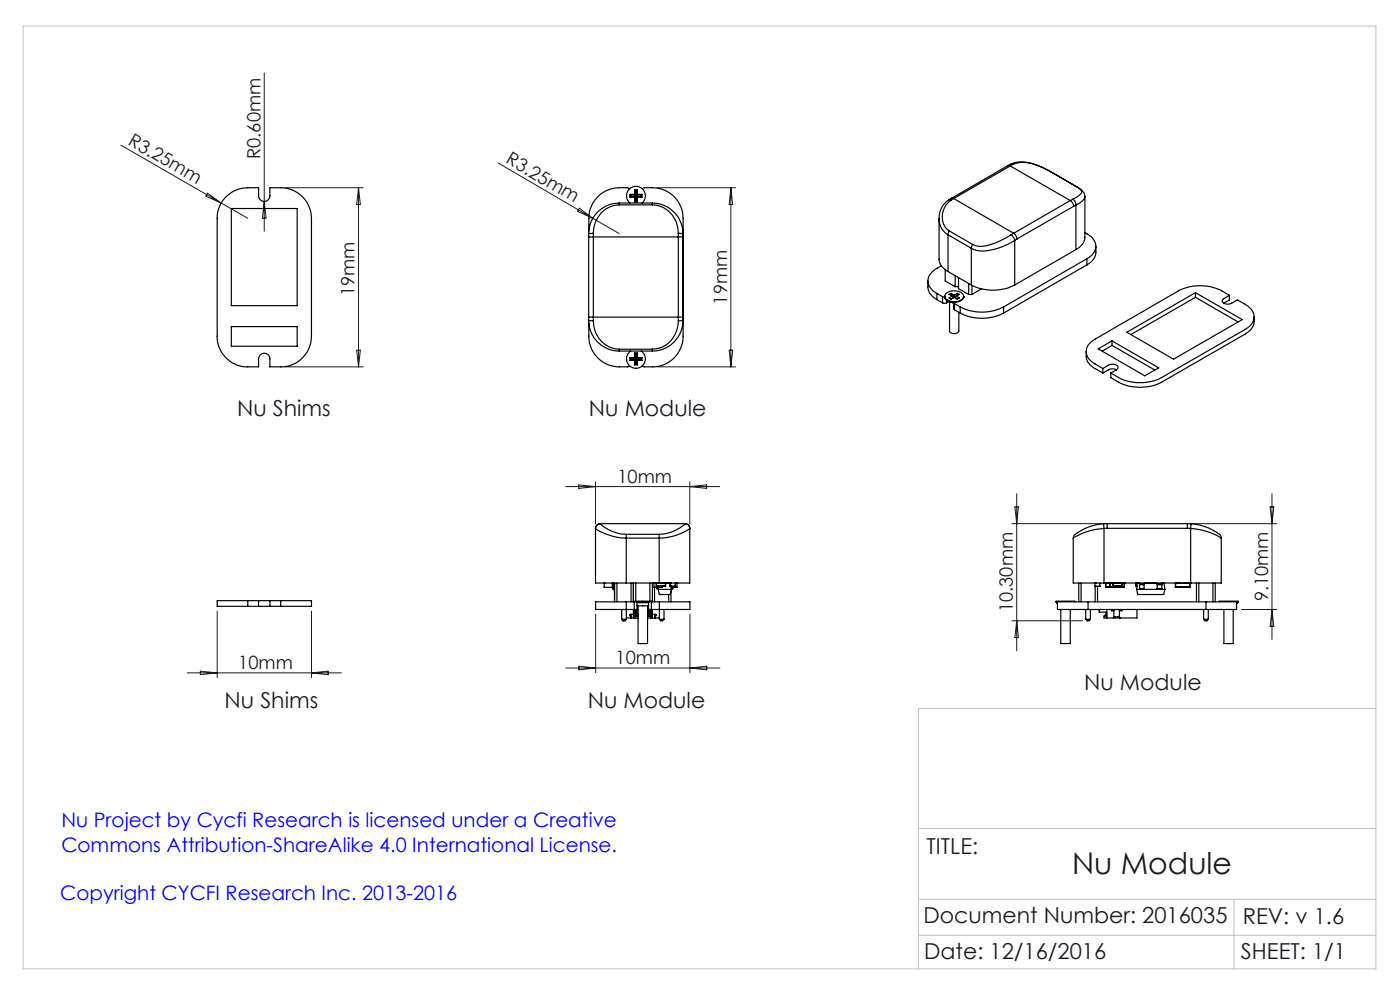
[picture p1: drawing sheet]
<svg xmlns="http://www.w3.org/2000/svg" width="297mm" height="210mm" viewBox="0 0 297 210" stroke-linecap="round" stroke-linejoin="round" font-family="sans-serif">
<path d="M4.9 5.5h287v200h-287zM291.9 150.3h-97.1v55.2M194.8 175.7h97.1M194.8 198.4h97.1M194.8 190.8h97.1M261.8 190.8v14.7" fill="none" stroke="#c0c0c0" stroke-width=".21"/>
<g fill="none" stroke="#191924" stroke-width=".21">
<path d="M56.1 15.5v33.6M25.6 30.8l21.3 12.3M60.6 39.8h16.4M76.1 39.8l.3 3.6h-.7zM76.1 39.8v38M105.7 34.6l20.1 11.7M139.4 39.8h16.7M155 39.8v38M155 39.8l.4 3.6h-.7zM44 41l2.9 2.1-3.2-1.5zM46.9 43.1l5.7 3.2M56.1 42.7l.3 3.6h-.7z"/>
<path d="M122.9 44.2l2.9 2.1-3.3-1.5zM125.8 46.3l5.6 3.3M60.6 77.8h16.4M75.7 74.3h.7l-.3 3.5zM139.4 77.8h16.7M154.7 74.3h.7l-.4 3.5zM120 103.2h32.7M122.8 102.9l3.5 .3-3.5 .4zM126.3 102.2v8.9M146.3 102.2v8.9M146.3 103.2l3.6-.3v.7zM214.7 111.1h19.2"/>
<path d="M215.3 107.5h.7l-.3 3.6zM215.7 104.7v33.3M252.9 111.1h18M269.5 107.5h.7l-.4 3.6zM269.8 104.7v30.9M46.1 129.6v14.1M66.1 129.6v14.1M126.4 130.3v12.4M146.4 130.3v12.4M214.7 131.7h14.9M215.7 131.7l.3 3.5h-.7zM263.3 129.3h7.6"/>
<path d="M269.8 129.3l.4 3.5h-.7zM39.7 142.7h32.7M42.5 142.4l3.6 .3-3.6 .4zM66.1 142.7l3.5-.3v.7zM120 141.7h32.7M122.8 141.3l3.6 .4-3.6 .4zM146.4 141.7l3.5-.4v.8z"/>
</g>
<g fill="none" stroke="#000" stroke-width=".25">
<path d="M213.8 35.1l.5 .1M213.8 35.1l-12 7M214.3 35.2l-12 6.9M214.3 35.2l12.7 7.3M214.4 34.8a8.2 8.2 0 0 1 7 .9l1.6 .8M214.4 34.8l-.6 .3M214.4 34.8l.5 .1M214.9 34.9l-.6 .3M214.9 34.9a7.7 7.7 0 0 1 6.4 .7l1.7 .9M223 36.5l5 2.9M228 39.4a3.1 3.1 0 0 1 2.2 2.3M228 39.4l.9 .6a.8 .8 0 0 1 .5 1l-.7 .6-1.1 .7"/>
<path d="M47.8 41.9a6.3 6.3 0 0 1 4.8-2.1h2.3v1.7a1.2 1.2 0 0 0 1.2 1.2 1.2 1.2 0 0 0 1.2-1.2v-1.7h2.2a6.6 6.6 0 0 1 6.6 6.5v25a6.5 6.5 0 0 1-6.6 6.5h-2.2v-1.7a1.2 1.2 0 0 0-1.2-1.2 1.2 1.2 0 0 0-1.2 1.2v1.7h-2.3a6.4 6.4 0 0 1-6.5-6.5v-25a6.3 6.3 0 0 1 1.7-4.4zM49.1 44.2h13.9v20.6h-13.9zM124.9 50.3h1M124.9 49.6v.7M124.9 50.3v17M125.9 49.5v.8M125.9 49.5l-1 .1M125.9 50.3v17M125.9 50.3h18M131.4 43.5a5.8 5.8 0 0 0-5.5 6M131.4 43.1a6.5 6.5 0 0 0-6.5 6.5M131.4 43.1v.4"/>
<path d="M131.4 43.5h7M131.4 43.1h7M133.6 40l-.5-.2h-1.7a6.5 6.5 0 0 0-6.5 6.5v2.7M133.6 43.1a1.99 1.99 0 0 1-.2-2.9 1.99 1.99 0 0 1 3 0 1.99 1.99 0 0 1-.2 2.9M133.7 41.2v.6M133.7 41.2h.9M133.7 41.8h.9M133.7 41.2l.1 .2M133.7 41.5v.3M133.8 41.7l-.1 .1M133.8 41.7h1M133.8 41.4h1"/>
<path d="M133.8 41.4v.3M134.6 40.3v.9M134.6 41.8v1M134.6 42.8h.6M134.6 40.3h.6M134.6 41.2l.2 .2M134.6 40.3l.2 .1M134.7 42.7h.1M134.8 41.7l-.2 .1M134.8 40.4v1M134.8 41.7v.9M134.8 42.6l-.2 .2"/>
<path d="M134.8 42.6h.3M134.8 40.4h.3M135.1 42.7h.1M135.1 40.4v1M135.1 41.7v.9M135.1 41.7h.9M135.1 41.4h.9M135.1 42.6l.1 .2M135.1 41.7l.1 .1M135.2 41.2h1M135.2 41.8h1M135.2 40.3v.9"/>
<path d="M135.2 41.8v1M135.2 40.3l-.1 .1M135.2 41.2l-.1 .2M136 41.7l.2 .1M136 41.4v.3M136.1 41.5v.3M136.2 41.2v.6M136.2 41.2l-.2 .2M136.2 40l.5-.2h1.7a6.5 6.5 0 0 1 6.5 6.5v25a6.5 6.5 0 0 1-6.5 6.5h-1.8l-.4-.2M138.4 43.5a5.8 5.8 0 0 1 5.5 6M138.4 43.1a6.6 6.6 0 0 1 6.5 6.5M138.4 43.1v.4"/>
<path d="M143.9 50.3h1M143.9 49.5v.8M143.9 49.5l1 .1M143.9 50.3v17M144.9 49.6v.7M144.9 50.3v17M196.8 59.6v1.3a3.1 3.1 0 0 0 2 2.7M199.2 46.3v8.7a3.1 3.1 0 0 0 1.9 2.6M199.2 46.3a3.8 3.8 0 0 0 1.9 3.5M199.7 56.4a4.2 4.2 0 0 0-2.9 3 3.1 3.1 0 0 0 2 2.9M200.5 57.2v2.4l2.1 1.2M201.1 49.8l5 2.9"/>
<path d="M201.1 57.6l5 2.9M201.1 49.8v7.8M201.3 42.4a4.6 4.6 0 0 0-2.1 3.9M201.4 49l-.3 .8M201.4 49l4.9 2.8M201.8 42.5a4 4 0 0 0-.4 6.5M201.8 42.1l-.5 .3 .5 .1M201.8 42.1h.5M202.3 42.1l-.5 .4M202.3 42.1l12.8 7.4M202.6 58.5v2.3M203.3 58.9v2.3l2.2 1.3"/>
<path d="M206.1 52.7v7.8M206.3 51.8l-.2 .9M214.5 49.8a12.8 12.8 0 0 1-7 2.4l-1.2-.4M214.5 49.8l.5 .5 .3 .7M215.1 49.5l-.6 .3M215.1 49.5l.4 .5 .3 .7M215.3 51a12.4 12.4 0 0 1-7.9 2.2l-1.3-.5M215.3 51v9.5M215.8 50.7l-.5 .3M227 42.5a1.6 1.6 0 0 1 .8 1.3M227 42.5l-11.9 7M227.6 42.3l-.6 .2"/>
<path d="M227.6 42.3a1.54 1.54 0 0 1 .6 1.2M227.8 43.8l-12 6.9M228.2 43.5l-.4 .3M228.2 52.9l-12.9 7.6M228.2 43.5v9.4M230.2 41.7v8.6a3 3 0 0 1-2 2.6M230.2 49.3a3.3 3.3 0 0 1 2.2 3.5l-.7 1.3-1.1 .8M230.2 41.7l-.2 .4-.6 .7-1.2 .7M230.6 54.9l-17.7 10.2M230.6 54.9v1.3M230.6 56.2l-17.7 10.2M232.5 52.2v1.3a3.2 3.2 0 0 1-1.9 2.7"/>
<path d="M49.1 69.3h13.9v4.1h-13.9zM124.9 67.3h1M124.9 68h1M124.9 67.3v.7M124.9 68a6.5 6.5 0 0 0 6.5 6.5M124.9 68.5v2.8a6.5 6.5 0 0 0 6.5 6.5h1.8l.4-.2M125.9 67.3v.7M125.9 68a5.8 5.8 0 0 0 5.5 6.1M125.9 67.3h18M131.4 74.1v.4M131.4 74.1h7M131.4 74.5h7"/>
<path d="M133.7 75.8v.6M133.7 75.8h.9M133.7 76.4h.9M133.7 75.8v.1M133.7 75.9v.2M133.7 75.9l.1 .1M133.8 74.5a1.99 1.99 0 0 0-.4 2.9 1.99 1.99 0 0 0 3 0 1.99 1.99 0 0 0-.4-2.9M133.8 76v.3M133.8 76.3l-.1 .1M133.8 76.3h1M133.8 76h1M134.6 74.9v.9"/>
<path d="M134.6 76.4v1M134.6 74.9l.1 .1M134.6 75.8l.2 .2M134.6 77.4h.6M134.6 74.9h.6M134.7 75h.1M134.8 75v1M134.8 76.3v.9M134.8 76.3l-.2 .1M134.8 75h.3M134.8 77.2l-.2 .2M134.8 77.2h.3"/>
<path d="M135.1 75h.1M135.1 75v1M135.1 76.3v.9M135.1 76.3l.1 .1M135.1 76.3h.9M135.1 77.2l.1 .2M135.1 76h.9M135.2 74.9v.9M135.2 76.4v1M135.2 75.8h1M135.2 76.4h1M135.2 74.9l-.1 .1"/>
<path d="M135.2 75.8l-.1 .2M136 76v.3M136 76.3l.2 .1M136.1 75.9l-.1 .1M136.1 75.9v.2M136.2 75.8v.6M136.2 75.8l-.1 .1M138.4 74.1v.4M143.9 67.3h1M143.9 67.3v.7M143.9 68a5.8 5.8 0 0 1-5.5 6.1M144.9 67.3v.7"/>
<path d="M144.9 68h-1M144.9 68a6.5 6.5 0 0 1-6.5 6.5M198.8 62.3l1.2 .6M198.8 62.3v1.3M198.8 63.6l1.2 .6M200 62.9l.4 .1M200 64.2h.8M200 62.9v1.3M200.4 63l.2 .5 .4 .3M200.4 63h.1M200.4 63a2.13 2.13 0 0 0 2.8 1.1 1.35 1.35 0 0 0 1.2-1.1M200.4 62.8v.2"/>
<path d="M200.7 62.3a2.72 2.72 0 0 1 3.6 .2 1.02 1.02 0 0 1-.9 1.3 2.43 2.43 0 0 1-3-.8zM200.8 63.7v.5M201.1 63.9l1.2 .3h-.3M201.3 64l-.5 .2M201.4 64.1v6.1a1.15 1.15 0 0 0 2 0v-4M201.8 62.2l.6 .4M201.8 62.2l-.5 .2 .7 .4M201.8 62.6l-.1 .1M201.8 62.6l.6 .4M201.8 62.2v.4M201.8 62.4l-.2 .1M202 62.8l-.7 .4 .5 .3 .6-.4 .7 .4 .4-.3-.7-.4"/>
<path d="M202 62.8l.2 .4-.5 .3M202.3 64.1l.2 .3M202.3 64.2v1.3l.2 .2M202.4 62.6v.4M202.5 64.4l1.2 .7M202.5 64.4v1.3M202.5 65.7l1.2 .7M202.6 60.8h.7M202.8 62.8l-.2 .4 .5 .3M203.1 62.4l.3 .1M203.1 62.2l-.7 .4M203.1 62.2l.4 .2-.7 .4"/>
<path d="M203.1 62.6l-.7 .4M203.1 62.6v.1M203.1 62.2v.4M203.7 66.4a10.2 10.2 0 0 0 9.2 0M203.7 65.1a10.2 10.2 0 0 0 9.2 0M203.7 65.1v1.3M204.4 63h.1M204.4 62.8v.2M205.5 60.1v2.4M205.5 62.5h.7M206.1 60.5a10.2 10.2 0 0 0 9.2 0M206.2 60.5v2"/>
<path d="M208.2 61.3l-2 1.2M212.9 65.1v1.3M230.4 74.6v1a3.1 3.1 0 0 0 1.9 2.6l1.7 .9M233 74l2.9-1.7 9.9 5.7-2.9 1.7zM234 78.2l1.2-.7a1.28 1.28 0 0 1 2 .6l-.3 .3M234 78.2v.9M235.9 72.3v1M235.9 73.3l9.1 5.2M235.9 73.3l-2.1 1.2M236.9 78.4l-.7-.2-.8 .1-1.4 .8M236.9 78.4l-1.2 .7M239 70.5l14.6-8.4 9.9 5.7-14.5 8.4z"/>
<path d="M253.6 62.1v1M253.6 63.1l-13.7 7.9M253.6 63.1l9 5.2M260.8 62.6l-1.2 .8a.58 .58 0 0 0-.3 .6 .58 .58 0 0 0 .6 .4h1.1l1.5-.8 1.7 .9a2.81 2.81 0 0 1 1.4 4.1l-1.4 1.3-17.7 10.2a10.1 10.1 0 0 1-9.2 0l-1.6-1M260.8 62.6l-1.6-.9a10.1 10.1 0 0 0-9.2 0l-17.7 10.2a2.77 2.77 0 0 0-1.4 4l1.1 1.1 2 1.2M260.8 62.6v1l-1.2 .7M266.1 67.2v1a3.3 3.3 0 0 1-1.9 2.7l-17.7 10.2a10.1 10.1 0 0 1-9.2 0l-1.6-1v-1M126.3 112.1a12.2 12.2 0 0 0 6.6 2.1M126.3 112.1v11.6h6.6M127.4 111.1l.2 .3a8.8 8.8 0 0 0 5.3 1.9M127.4 111.1h.1M127.4 111.1a1.02 1.02 0 0 0-1.1 1"/>
<path d="M127.4 111.1h17.9M132.9 113.3v.9M132.9 113.3h6.9M132.9 114.2v9.5M132.9 114.2h6.9M139.8 113.3v.9M139.8 114.2v9.5M145.3 111.1l-.4 .4a8.9 8.9 0 0 1-5.1 1.8M145.3 111.1a.96 .96 0 0 1 1 1M145.3 111.1a.97 .97 0 0 1 1 1M145.3 111.1h.1M146.3 112.1l-.3 .3a12.4 12.4 0 0 1-6.2 1.8"/>
<path d="M146.3 112.1v11.6h-6.5M227.7 114.2v9.5h6.5M234.1 111.1a9.9 9.9 0 0 0-6.3 2.6l-.1 .5M234.1 111.1l.1 1M234.2 112.1a13.1 13.1 0 0 0-6.5 2.1M234.2 112.1v11.6M234.9 111.1v1M234.9 112.1h-.7M234.9 111.1h-.8M234.9 111.1h17M234.9 112.1h17M251.9 111.1v1"/>
<path d="M251.9 112.1h.7M251.9 111.1h.8M252.6 112.1a13 13 0 0 1 6.5 2.1M252.6 112.1v11.6M252.7 111.1l-.1 1M252.7 111.1a9.6 9.6 0 0 1 6.3 2.6l.1 .5M259.1 114.2v9.5h-6.5M52.6 127.4h-6.5v1.2h6.5M52.6 128.6h2.3M52.6 127.4h2.3M52.6 127.4v1.2M54.9 128.6h2.4"/>
<path d="M54.9 127.4h2.4M54.9 127.4v1.2M57.3 127.4v1.2M57.3 128.6h2.2M57.3 127.4h2.2M59.5 127.4h6.6v1.2h-6.6M59.5 127.4v1.2M128.2 124.6h.1M128.2 123.7h.1M128.2 124.6h1.8M128.2 123.7v.9M129.9 123.7h.1"/>
<path d="M129.9 124.6h.1M129.9 123.9l.1 1 .4 .1M129.9 123.7l.2 .3v.9h.1M129.9 123.7v.9M130.1 124.6h.2M130.4 123.7v4M130.4 123.9l-.2 1.1 .2 .7M130.9 123.7v4M131.9 131.4h.1M131.9 131.4h1M131.9 131.4l.3 .3h.4l.3-.3M131.9 129.3v2.1"/>
<path d="M132.9 127.7h-6.5v1.6h6.5M132.9 127.7v1.6M132.9 123.7h6.9M132.9 129.3h1.6M132.9 127.7h1.6M132.9 129.3v2.1M132.9 131.1h1.5M133.7 130.6l.2 .1v.4M133.8 131h.1M133.9 123.7v4M133.9 130.3l-.2 .1M133.9 131l-.1 .1"/>
<path d="M134.4 127.5h4M134.4 131.1h.1M134.4 123.7v4M134.4 129.3v1.8M134.4 130.2h1M134.5 131.1h.9M134.5 130.3v.8M134.5 127.7h3.7M134.5 129.3h.6M134.5 127.7v1.6M134.6 129.5h.5M134.6 130.1h.1"/>
<path d="M134.6 129.5v.6M134.6 129.5l.1 .1M134.7 130.7h.7M134.7 130.6h.4M134.7 129.3v.5M134.7 129.8v.2M134.7 130v1.1M134.7 130.3h-1.1v.3l.3 .1M134.7 129.8h.3M134.7 130h.3M134.7 130l-.1 .1M134.9 123.7v3.8"/>
<path d="M135 129.3v.5M135 129.8v.2M135 130.3h.4M135 130v.7M135 130.1h.1M135 130l.1 .1M135.1 127.8h2.6M135.1 130.3v.4M135.1 129.3h.3M135.1 128.4l.3 .1M135.1 128v1.3M135.1 129.5v.6"/>
<path d="M135.1 129.5l-.1 .1M135.4 128.5h2M135.4 128.5v8h2v-8M137.4 129.3h.2M137.4 130.7h.7M137.4 131.1h.9M137.4 130.3h.3M137.4 130.2h1M137.6 129.3h.6M137.6 128.4l-.2 .1M137.6 128v1.3M137.6 129.5h.5"/>
<path d="M137.6 129.5v.6M137.6 130.1h.1M137.6 129.5l.1 .1M137.7 130.3v.4M137.7 130.6h.4M137.7 129.3v.5M137.7 129.8v.2M137.7 129.8h.3M137.7 130h.3M137.7 130l-.1 .1M137.7 130v.7M137.9 123.7v3.8"/>
<path d="M138 129.3v.5M138 129.8v.2M138 130l.1 1.1M138 130.3h1.1v.3l-.2 .1M138 130.1h.1M138 130l.1 .1M138.1 129.5v.6M138.1 129.5l-.1 .1M138.2 127.7v1.6M138.2 127.7h1.7M138.3 131.1h.1M138.3 130.3v.8"/>
<path d="M138.4 123.7v4M138.4 129.3v1.8M138.4 131.1h1.5M138.7 123.7h.1M138.7 124.6h.1M138.7 123.7v.9M138.9 124.6v3.1M138.9 130.3l.2 .1M138.9 131h.1M138.9 131l.1 .1M139.1 130.6l-.2 .1v.4M139.2 123.7v.7h2v-.7"/>
<path d="M139.3 123.7h1.8v.6h-1.8zM139.5 124.6v.2l.2 .1M139.5 124.3v.1M139.6 124.4h.1M139.6 124.3v.1M139.7 123.7h.1M139.8 123.7h.1M139.9 127.7h6.5v1.6h-8.2M139.9 127.7v3.7M139.9 131.4h1M139.9 131.4l.3 .3h.3l.4-.3M140.4 123.7h.1"/>
<path d="M140.5 124.4l-.1 .2h-1.7M140.6 123.7h.1M140.7 123.7h.1M140.7 123.7h.5M140.8 124.4h.1M140.8 124.3v.1M140.9 129.3v2.1M140.9 124.3v.1M141.2 123.7h.1M141.2 123.7h1M141.9 126.1v1.6M141.9 123.7h.1"/>
<path d="M142.2 123.7h.1M142.2 124.4h.1M142.2 124.3h.1M142.2 124.4h1M142.2 123.7v.7M142.3 125.3v2.4M142.3 124.4l.2 .6-.3 1.1h-2.3l-.3-1.1 .1-.4M142.4 124.6h.2M142.6 124.4v.4l-.2 .1M142.7 124.4l-.1 .6h-3.1l-.2-.4M142.7 124.6h.9M143.2 124.4h.1"/>
<path d="M143.2 123.7v.7M143.3 123.7l-.1 .1M143.6 123.7h.1M143.6 124.6h.1M143.6 123.7v.9M224 127.7l.1 .1M224 127.7v-.2h4v.2M224 127.7h.3M224.1 127.8h.2M224.1 127.8l.2 .2M224.3 127.7h6.5M224.3 127.7v1.6h6.5"/>
<path d="M225 129.3v7.2h2v-7.2M228.8 123.7v4M229.3 123.7v4M230.3 131.4h1M230.3 131.4l.3 .3h.4l.3-.3M230.3 129.3v2.1M230.8 129.3h25M230.8 127.7h25M230.8 127.7v1.6M231.3 129.3v2.1M232.3 123.7h.1M232.3 124.4h.1"/>
<path d="M232.3 124.4h1M232.3 123.7v.7M232.3 124.4v3.3M232.8 124.4v3.3M233.3 124.4h.1M233.3 123.7v.7M233.4 129.3l-.2 .1v.4h1.5l.1 .2M234.2 123.7h18.4M234.6 124.6h.1M234.6 123.7h.1M234.6 123.7v.9M234.6 123.7h.8"/>
<path d="M234.6 124.5h.8M234.7 130.3h-.2v.4M234.8 130.2v.4M234.8 129.3v1.8M235 124.5v.1M235 124.6h.1M235.2 123.7h.1M235.2 124.6h.1M235.2 124.5v.1M235.3 123.7h.1M235.4 123.7h.1M235.4 124.6h.1"/>
<path d="M235.4 123.7v.9M235.8 129.3v.3h.5M235.9 124.5v.1M236 124.6h.1M236 123.7l.1 .7M236 124.5v.1M236.1 123.7h.1M236.1 124.4h.1M236.1 123.7h-.6v.8h3v-.8h-.4M236.1 123.7h1.9v.6h-1.9zM236.3 131h1.2M236.4 124.3v.1"/>
<path d="M236.5 124.4h.1M236.5 124.3v.1M236.5 129.3l-.2 .1-.1 1.7M236.6 123.7h.1M236.6 130.9l-.2-.1-.1 .3M236.6 130.9v.1M236.6 130.9h.6M236.7 123.7h.1M236.9 123.7h.1M237.1 123.7h.1M237.1 124.6h.1M237.2 124.6h.1"/>
<path d="M237.2 130.9l.1-.1 .2 .3M237.2 130.9v.1M237.3 129.3l.2 .1 .1 1.7M237.5 123.7h.1M237.6 123.7h.1M237.7 124.6h.1M237.7 124.4h.1M237.7 124.3v.1M237.8 124.3h.1M237.8 124.4h.1M237.8 124.3v.1M237.9 124.6h.1"/>
<path d="M237.9 124.5v.1M238 129.3v.3h-.5M238.1 123.7v.7h-2M238.1 124.5v.1M238.5 124.6h.1M238.5 123.7h.1M238.5 124.6h-3.9M238.5 123.7v.9M240.9 123.7h.1M240.9 124.4h.1M240.9 124.3h.1M240.9 124.4h.3"/>
<path d="M240.9 123.7v.7M241.1 125l.3 1.1h5.5l.2-1.1M241.1 125h6M241.2 129.3v1.8h-7v-.4h.5l.1 .1M241.8 123.8v.2M241.8 124.8v.2M241.8 123.7h-.5l-.2 1.3M241.8 123.8h.9M241.8 123.7v.1M241.8 124v.8M241.8 124h.9M241.8 124.8h.9"/>
<path d="M242.7 123.8v.2M242.7 124.8v.2M242.7 123.7h2.8M242.7 123.7v.1M242.7 124v.8M243.6 123.7h.1M244.6 123.7h.1M245.5 123.8v.2M245.5 124.8v.2M245.5 123.8h1M245.5 123.7v.1M245.5 124v.8"/>
<path d="M245.5 124h1M245.5 124.8h1M246.5 123.8v.2M246.5 124.8v.2M246.5 123.7h.4l.2 1.3M246.5 123.7v.1M246.5 124v.8M249.3 124.6h.1M249.3 123.7h.1M249.3 124.6h3.1M249.3 123.7v.9M249.4 123.7h3v.8h-3z"/>
<path d="M249.8 124.5v.1M249.9 123.7h.1M249.9 124.6h.1M249.9 124.5v.1M250.1 123.7h.1M250.3 123.7h.1M250.4 123.7h.1M251.1 123.7h.1M251.2 123.7h.1M251.3 123.7h.1M251.7 123.7h.1M251.8 123.7h.1"/>
<path d="M251.8 124.6h.1M251.8 124.5v.1M252 124.5v.1M252.4 124.6h.1M252.4 123.7h.1M252.4 123.7v.9M253.8 123.7v4M254.3 123.7v4M255.3 131.4h1M255.3 131.4l.3 .3h.4l.3-.3M255.3 129.3v2.1M255.8 127.7h6.5"/>
<path d="M255.8 127.7v1.6M256.3 129.3v2.1M257.3 123.7v4M257.8 123.7v4M258.6 127.7v-.2h4v.2M259.6 129.3v7.2h2v-7.2M262.3 127.7v1.6h-6.5M262.3 127.7h.3M262.3 127.8h.2M262.5 127.8l-.2 .2M262.6 127.7l-.1 .1"/>
</g>
<text font-size="6.3" fill="#191924" x="227.5" y="185.4">Nu Module</text>
<g font-size="4.7" fill="#191924">
<text x="50.3" y="88.2">Nu Shims</text>
<text x="124.9" y="88.2">Nu Module</text>
<text x="230" y="146.3">Nu Module</text>
<text x="47.6" y="150.1">Nu Shims</text>
<text x="124.7" y="150.1">Nu Module</text>
<text x="196.6" y="181.1">TITLE:</text>
<text x="195.9" y="195.9">Document Number: 2016035</text>
<text x="263.6" y="195.9">REV: v 1.6</text>
<text x="196.1" y="203.4">Date: 12/16/2016</text>
<text x="263.3" y="203.5">SHEET: 1/1</text>
</g>
<g font-size="4.2" fill="#00f">
<text x="13" y="175.5">Nu Project by Cycfi Research is licensed under a Creative</text>
<text x="13" y="180.7">Commons Attribution-ShareAlike 4.0 International License.</text>
<text x="12.8" y="190.9">Copyright CYCFI Research Inc. 2013-2016</text>
</g>
<g font-size="3.9" fill="#191924">
<text x="27" y="30.6" transform="rotate(30 27 30.6)">R3.25mm</text>
<text x="55.3" y="33.7" transform="rotate(-90 55.3 33.7)">R0.60mm</text>
<text x="107.1" y="34.4" transform="rotate(30 107.1 34.4)">R3.25mm</text>
<text x="75.2" y="62.9" transform="rotate(-90 75.2 62.9)">19mm</text>
<text x="154.2" y="64.6" transform="rotate(-90 154.2 64.6)">19mm</text>
<text x="131" y="102.4">10mm</text>
<text x="214.8" y="129.8" transform="rotate(-90 214.8 129.8)">10.30mm</text>
<text x="269" y="127.6" transform="rotate(-90 269 127.6)">9.10mm</text>
<text x="50.6" y="141.9">10mm</text>
<text x="130.6" y="140.8">10mm</text>
</g>
</svg>
